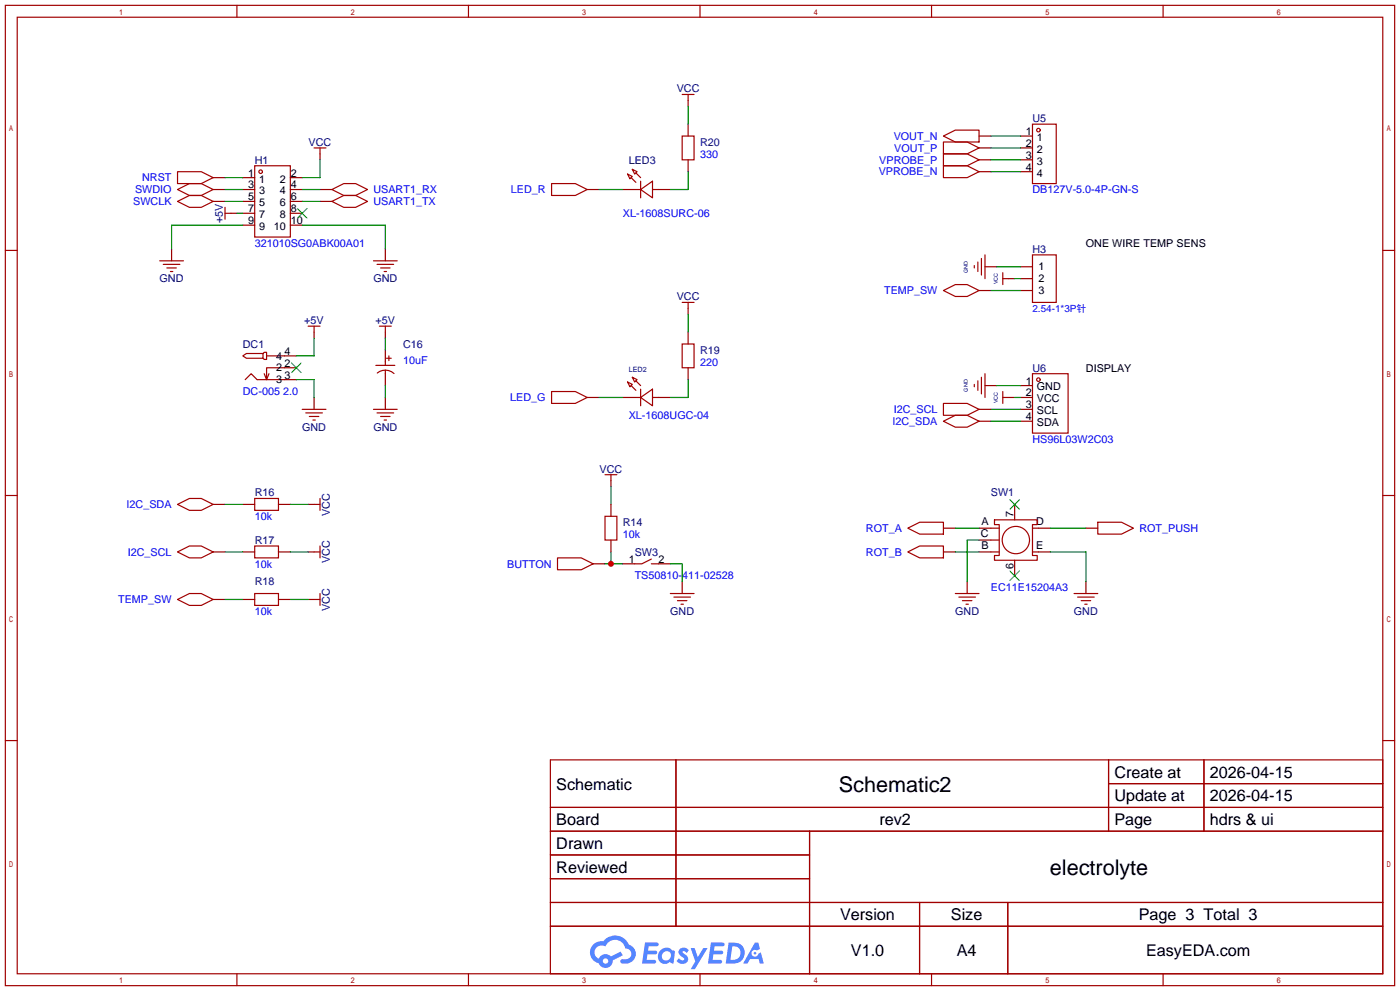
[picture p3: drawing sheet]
<svg xmlns="http://www.w3.org/2000/svg" width="299mm" height="212mm" viewBox="0 0 299 212" stroke-linecap="round" stroke-linejoin="round" font-family="sans-serif">
<g fill="none" stroke="#a10000" stroke-width=".25">
<path d="M1.1 1.1h297.2v209.6h-297.2zM3.7 3.7h292.1v204.5h-292.1zM50.7 1.1v2.6M100.2 1.1v2.6M149.7 1.1v2.6M199.3 1.1v2.6M248.8 1.1v2.6M1.1 53.5h2.6M295.8 53.5h2.5M1.1 105.9h2.6M295.8 105.9h2.5M1.1 158.3h2.6"/>
<path d="M295.8 158.3h2.5M117.7 162.4h178.1v45.8h-178.1zM117.7 172.6h178.1M117.7 177.7h178.1M144.6 162.4v35.6M173.2 177.7v30.5M237.1 162.4v15.3M237.1 167.5h58.7M257.5 162.4v15.3M117.7 182.8h55.5M117.7 192.9h178.1M117.7 187.8h55.5"/>
<path d="M117.7 198h178.1M196.7 192.9v15.3M215.6 192.9v15.3M50.7 208.2v2.5M100.2 208.2v2.5M149.7 208.2v2.5M199.3 208.2v2.5M248.8 208.2v2.5"/>
</g>
<g fill="#5487ff">
<path d="M145.5 202.8a1.3 1.3 0 0 1 1.8 .3l-.4 .6a.54 .54 0 0 0-.9-.2l.1 .2a1.28 1.28 0 0 1 .8 2 1.53 1.53 0 0 1-2.2-.3l.5-.6 .8 .5a.31 .31 0 0 0 .4-.3 .31 .31 0 0 0-.3-.3 1.12 1.12 0 0 1-.6-1.9z"/>
<path d="M147.7 202.7h.9l.7 1.9 1.1-1.9h.9l-2.7 4.5h-.9l1-1.7z"/>
<path d="M138 201.5h1.6a1.31 1.31 0 0 1 1.2 .2 .4 .4 0 0 1-.3 .6h-1.8l-.1 .9h1.6a.4 .4 0 0 1 .4 .4 .4 .4 0 0 1-.4 .4h-1.7l-.2 1.2h1.4a.46 .46 0 0 1 .5 .1 .46 .46 0 0 1 .1 .5l-.3 .2h-2.7z"/>
<path d="M152.1 201.5h1.6a1.32 1.32 0 0 1 1.3 .2 .39 .39 0 0 1-.4 .6h-1.7l-.2 .9h1.7a.4 .4 0 0 1 .3 .4 .4 .4 0 0 1-.4 .4h-1.7l-.2 1.2h1.4a.46 .46 0 0 1 .5 .1 .46 .46 0 0 1 .1 .5l-.3 .2h-2.7z"/>
<path d="M161.5 201.5h.7l.4 1.3-.7 .4a.75 .75 0 0 0-1.1 .3 .75 .75 0 0 0 .5 1 .75 .75 0 0 0 .9-.6l.6-.3 .6 2.4h-.9l-.2-1h-1.9l-.5 1h-.9z"/>
<path d="M155.9 201.5l-.7 4.5h1.5a2.27 2.27 0 0 0 2.6-2.3 2.27 2.27 0 0 0-2.7-2.2zM156.6 202.3a1.5 1.5 0 0 1 1.8 1.5 1.5 1.5 0 0 1-1.9 1.4h-.3z"/>
<path d="M141.3 203.1a1.6 1.6 0 0 0-.3 2.3 1.6 1.6 0 0 0 2.3 .2l.8 .4 .3-2.5-.2-.3h-.4a1.58 1.58 0 0 0-2.5-.1zM141.9 203.6a.98 .98 0 0 1 1.6 .5 .98 .98 0 0 1-1.1 1.2 .94 .94 0 0 1-.8-.6 .94 .94 0 0 1 .3-1.1z"/>
<path d="M126.9 201.9a2.37 2.37 0 0 0 1.2 4 1.54 1.54 0 0 0 1.7 1 1.54 1.54 0 0 0 1.3-1.6l2.1-1.1-.5-.8-2 1.1a1.57 1.57 0 0 0-2.6 .4 1.5 1.5 0 0 1-.8-2.1 1.5 1.5 0 0 1 2.2-.5 2.23 2.23 0 0 1 2.3-1.4 2.23 2.23 0 0 1 2 1.8 1.16 1.16 0 0 1 1.2 1.1 1.16 1.16 0 0 1-1 1.3h-.7a.47 .47 0 0 0-.6 .3 .47 .47 0 0 0 .4 .6 2.17 2.17 0 0 0 2.5-1 2.17 2.17 0 0 0-.3-2.7l-.8-.4a3.2 3.2 0 0 0-5.4-.7l-1.2 .1zM129 205.4a.58 .58 0 0 1 1.1 0 .58 .58 0 0 1-1.1 0z"/>
<circle cx="161.5" cy="203.8" r=".28"/>
</g>
<g fill="none" stroke="#a10000" stroke-width=".25">
<path d="M38 36.7h5.1l2.5 1.3-2.5 1.2h-5.1zM54.5 35.4h7.6v15.3h-7.6zM67.2 31.6h2.5M68.5 31.6v1.3M201.8 32.9h5.1l2.5 1.3-2.5 1.2h-5.1zM201.8 35.4h5.1l2.5 1.3-2.5 1.3h-5.1zM201.8 30.4h5.1l2.5 1.2-2.5 1.3h-5.1zM201.8 29.1l2.5-1.3h5.1v2.6h-5.1zM220.9 26.5h5v12.7h-5zM38 43.1l2.5-1.3h2.6l2.5 1.3-2.5 1.2h-2.6zM38 40.5l2.5-1.3h2.6l2.5 1.3-2.5 1.3h-2.6zM71 43.1l2.5-1.3h2.6l2.5 1.3-2.5 1.2h-2.6z"/>
<path d="M71 40.5l2.5-1.3h2.6l2.5 1.3-2.5 1.3h-2.6zM79.9 55.8h5.1M80.6 56.5h3.6M81.4 57.3h2M82.2 58h.5M51.9 76.1l.8-.5h3.6v1h-3.6zM56.3 75.6l.2-.3h.5v1.5h-.5l-.2-.2M57 76.1h3.8M57.5 79.9l-.5 1.3M60.8 78.6h-3.8v2.6l-.5-1.3M65.9 69.7h2.6M67.2 69.7v1.3"/>
<path d="M220.9 79.9h7.6v12.7h-7.6zM52.5 81.2l1.2-1.3 1.3 1.3h5.8M64.6 87.5h5.1M65.4 88.3h3.6M66.2 89h2M66.9 89.8h.5M119.3 119.3h5l2.6 1.2-2.6 1.3h-5zM129.4 101.5h2.6M130.7 101.5v1.2M194.2 112.9l2.5-1.3h5.1v2.6h-5.1zM194.2 118l2.5-1.3h5.1v2.6h-5.1zM212 118h1.7"/>
<path d="M212 112.9h1.7M212 115.4h1.7M212.7 111.1h9.2v1h-1v6.6h1v1.1h-9.2v-1.1h1v-6.6h-1zM220.9 118h1.2M220.9 112.9h1.2M234.8 111.6h5.1l2.5 1.3-2.5 1.3h-5.1zM204.3 126.9h5.1M205.1 127.6h3.6M205.9 128.4h2M206.6 129.2h.5M229.7 126.9h5.1M230.5 127.6h3.6"/>
<path d="M231.3 128.4h2M232 129.2h.5"/>
<circle cx="55.8" cy="36.7" r=".38"/>
<circle cx="222.1" cy="27.8" r=".38"/>
<circle cx="222.1" cy="81.2" r=".38"/>
<circle cx="217.3" cy="115.4" r="2.92"/>
</g>
<g fill="none" stroke="#870000" stroke-width=".25">
<path d="M45.6 38h2.5M51.9 38h2.6M62.1 38h2.5M68.5 32.9v1.3M209.4 29.1h2.6M209.4 31.6h2.6M209.4 34.2h2.6M209.4 36.7h2.6M218.3 29.1h2.6M218.3 31.6h2.6M218.3 34.2h2.6M218.3 36.7h2.6"/>
<path d="M45.6 40.5h2.5M45.6 43.1h2.5M51.9 48.1h2.6M51.9 40.5h2.6M51.9 45.6h2.6M51.9 43.1h2.6M62.1 48.1h2.5M62.1 40.5h2.5M62.1 45.6h2.5M62.1 43.1h2.5M68.5 40.5h2.5M68.5 43.1h2.5"/>
<path d="M82.4 53.2v2.6M60.8 76.1h2.6M60.8 78.6h2.6M67.2 71v1.3M60.8 81.2h2.6M67.2 85v2.5M218.3 82.4h2.6M218.3 85h2.6M218.3 87.5h2.6M218.3 90h2.6M130.7 102.7v1.3M201.8 118h2.5"/>
<path d="M201.8 112.9h2.5M209.4 118h2.6M209.4 112.9h2.6M209.4 115.4h2.6M217 107.8v3.3M217 119.8v3.3M222.1 118h2.6M222.1 112.9h2.6M232.3 112.9h2.5M126.9 120.5h2.5M206.9 124.3v2.6M232.3 124.3v2.6"/>
</g>
<path d="M63.6 44.6l2.1 2M65.7 44.6l-2.1 2M62.4 77.6l2 2M64.4 77.6l-2 2M216 106.8l2.1 2M218.1 106.8l-2.1 2M216 122l2.1 2.1M218.1 122l-2.1 2.1" fill="none" stroke="#3c3" stroke-width=".25"/>
<g fill="none" stroke="#008700" stroke-width=".25">
<path d="M48.1 38h3.8M68.5 34.2v3.8h-3.9M48.1 40.5h3.8M48.1 43.1h3.8M64.6 48.1h17.8v5.1M64.6 40.5h3.9M64.6 43.1h3.9M67.2 72.3v3.8h-3.8M63.4 81.2h3.8v3.8M130.7 118v2.5M204.3 112.9h5.1M204.3 118h5.1"/>
<path d="M209.4 115.4h-2.5v8.9M224.7 112.9h7.6M224.7 118h7.6v6.3M129.4 120.5h3.8"/>
</g>
<circle cx="130.7" cy="120.5" r=".63" fill="#c00"/>
<g fill="none" stroke="#008700" stroke-width=".25">
<path d="M147.2 22.7v3.8M147.2 36.7v3.8h-3.8M212 29.1h6.3M212 31.6h6.3M212 34.2h6.3M212 36.7h6.3M50.7 45.6h1.2M51.9 48.1h-15.2v5.1M128.1 40.5h5.1M213.2 57h5.1M217 59.6h1.3M82.4 72.3v2.5"/>
<path d="M147.2 67.2v3.8M212 62.1h6.3M82.4 82.4v2.6M128.1 85h5.1M147.2 81.2v3.8h-3.8M212 90h6.3M212 87.5h6.3M213.2 82.4h5.1M217 85h1.3M48.1 107.8h3.8M48.1 118h3.8M62.1 107.8h3.8"/>
<path d="M62.1 118h3.8M130.7 104v3.8M48.1 128.1h3.8M62.1 128.1h3.8M143.4 120.5h2.5v3.8"/>
</g>
<g fill="none" stroke="#870000" stroke-width=".25">
<path d="M147.2 21.5v1.2M147.2 26.5v2.6M147.2 34.2v2.5M36.7 53.2v2.6M49.4 45.6h1.3M125.6 40.5h2.5M133.2 40.5h2.6M140.8 40.5h2.6M210.7 57h2.5M215.8 59.6h1.2M218.3 57h2.6M218.3 59.6h2.6"/>
<path d="M82.4 71v1.3M82.4 74.8v2.5M82.4 79.9v2.5M147.2 65.9v1.3M147.2 71v2.5M147.2 78.6v2.6M209.4 62.1h2.6M218.3 62.1h2.6M82.4 85v2.5M125.6 85h2.5M133.2 85h2.6M140.8 85h2.6"/>
<path d="M209.4 90h2.6M209.4 87.5h2.6M210.7 82.4h2.5M215.8 85h1.2M45.6 107.8h2.5M45.6 118h2.5M51.9 107.8h2.6M51.9 118h2.6M59.6 107.8h2.5M59.6 118h2.5M65.9 107.8h1.3M65.9 118h1.3"/>
<path d="M130.7 107.8v2.6M130.7 115.4v2.6M45.6 128.1h2.5M51.9 128.1h2.6M59.6 128.1h2.5M65.9 128.1h1.3M133.2 120.5h2.6M140.8 120.5h2.6M145.9 124.3v2.6"/>
</g>
<g fill="none" stroke="#a10000" stroke-width=".25">
<path d="M118 39.2h5.1l2.5 1.3-2.5 1.3h-5.1zM134.2 37.2l1.1 .5-.6 .5zM135 38l1 1M135.3 36.2l1 .5-.5 .5zM136 37l1 1M137 38.7v3.6M145.9 29.1h2.6v5.1h-2.6zM145.9 20.2h2.6M147.2 20.2v1.3M34.2 55.8h5M34.9 56.5h3.6M35.7 57.3h2"/>
<path d="M36.4 58h.6M48.1 44.3v2.6M48.1 45.6h1.3M135.8 40.5h1.2M137 40.5l2.6-1.8v3.6zM139.6 40.5h1.2M208.4 56.8v.5M209.2 56v2M209.9 55.2v3.6M210.7 54.5v5.1M214.5 58.3v2.5M214.5 59.6h1.3"/>
<path d="M220.9 54.5h5v10.1h-5zM80.4 78.1h4.1M80.7 79.7a2.74 2.74 0 0 1 3.6 .1M81.2 69.7h2.5M82.4 69.7v1.3M82.4 77.3v.8M82.4 79.1v.8M82.7 76.6h1M83.2 76.1v1M145.9 73.5h2.6v5.1h-2.6zM145.9 64.6h2.6M147.2 64.6v1.3"/>
<path d="M201.8 62.1l2.5-1.3h2.6l2.5 1.3-2.5 1.3h-2.6zM210.7 79.9v5.1M79.9 87.5h5.1M80.6 88.3h3.6M81.4 89h2M82.2 89.8h.5M118 83.7h5.1l2.5 1.3-2.5 1.2h-5.1zM134.2 81.7l1.1 .5-.6 .5zM135 82.4l1 1M135.3 80.6l1 .6-.5 .5zM135.8 85h1.2M136 81.4l1 1"/>
<path d="M137 85l2.6-1.8v3.5zM137 83.2v3.5M139.6 85h1.2M201.8 90l2.5-1.2h2.6l2.5 1.2-2.5 1.3h-2.6zM201.8 86.2h5.1l2.5 1.3-2.5 1.3h-5.1zM208.4 82.2v.5M209.2 81.4v2M209.9 80.6v3.6M214.5 83.7v2.5M214.5 85h1.3M38 107.8l2.5-1.2h2.6l2.5 1.2-2.5 1.3h-2.6zM38 118l2.5-1.3h2.6l2.5 1.3-2.5 1.3h-2.6z"/>
<path d="M54.5 106.6h5.1v2.5h-5.1zM54.5 116.7h5.1v2.6h-5.1zM67.2 107.8h1.3M67.2 118h1.3M68.5 106.6v2.5M68.5 116.7v2.6M129.4 110.4h2.6v5h-2.6zM139.3 119.5l-2 1h-1.5M38 128.1l2.5-1.2h2.6l2.5 1.2-2.5 1.3h-2.6zM54.5 126.9h5.1v2.5h-5.1zM67.2 128.1h1.3M68.5 126.9v2.5"/>
<path d="M139.3 120.5h1.5M143.4 126.9h5.1M144.1 127.6h3.6M144.9 128.4h2M145.7 129.2h.5"/>
</g>
<g font-size="4.6">
<text x="179.4" y="169.4">Schematic2</text>
<text x="224.6" y="187.1">electrolyte</text>
</g>
<g font-size="3.5">
<text x="238.4" y="166.2">Create at</text>
<text x="258.8" y="166.2">2026-04-15</text>
<text x="119" y="168.8">Schematic</text>
<text x="238.4" y="171.3">Update at</text>
<text x="258.8" y="171.3">2026-04-15</text>
<text x="119" y="176.4">Board</text>
<text x="188.1" y="176.4">rev2</text>
<text x="238.4" y="176.4">Page</text>
<text x="258.8" y="176.4">hdrs &amp; ui</text>
<text x="119" y="181.5">Drawn</text>
<text x="119" y="186.6">Reviewed</text>
<text x="179.7" y="196.7">Version</text>
<text x="203.4" y="196.7">Size</text>
<text x="243.6" y="196.7">Page 3 Total 3</text>
<text x="182" y="204.3">V1.0</text>
<text x="204.7" y="204.3">A4</text>
<text x="245.1" y="204.3">EasyEDA.com</text>
</g>
<g font-size="2.3" fill="#000080">
<text x="144.8" y="19.7">VCC</text>
<text x="220.9" y="26.1">U5</text>
<text x="54.5" y="35">H1</text>
<text x="66" y="31.2">VCC</text>
<text x="134.5" y="35">LED3</text>
<text x="149.7" y="31.2">R20</text>
<text x="47.7" y="47.7" transform="rotate(-90 47.7 47.7)">+5V</text>
<text x="220.9" y="54">H3</text>
<text x="34.1" y="60.4">GND</text>
<text x="79.9" y="60.4">GND</text>
<text x="144.8" y="64.2">VCC</text>
<text x="65.1" y="69.3">+5V</text>
<text x="80.3" y="69.3">+5V</text>
<text x="51.9" y="74.3">DC1</text>
<text x="86.2" y="74.3">C16</text>
<text x="149.7" y="75.6">R19</text>
<text x="220.9" y="79.4">U6</text>
<text x="64.6" y="92.1">GND</text>
<text x="79.9" y="92.1">GND</text>
<text x="128.2" y="101">VCC</text>
<text x="54.5" y="106.1">R16</text>
<text x="212" y="106.1">SW1</text>
<text x="70.5" y="110.3" transform="rotate(-90 70.5 110.3)">VCC</text>
<text x="133.2" y="112.4">R14</text>
<text x="54.5" y="116.3">R17</text>
<text x="135.8" y="118.8">SW3</text>
<text x="54.5" y="125.1">R18</text>
<text x="70.5" y="120.4" transform="rotate(-90 70.5 120.4)">VCC</text>
<text x="70.5" y="130.6" transform="rotate(-90 70.5 130.6)">VCC</text>
<text x="143.4" y="131.5">GND</text>
<text x="204.3" y="131.5">GND</text>
<text x="229.7" y="131.5">GND</text>
</g>
<g font-size="2.3" fill="#00f">
<text x="191.2" y="29.9">VOUT_N</text>
<text x="149.7" y="33.7">330</text>
<text x="188.1" y="35">VPROBE_P</text>
<text x="191.3" y="32.4">VOUT_P</text>
<text x="28.9" y="41.3">SWDIO</text>
<text x="30.4" y="38.8">NRST</text>
<text x="79.9" y="41.3">USART1_RX</text>
<text x="109.3" y="41.3">LED_R</text>
<text x="188" y="37.5">VPROBE_N</text>
<text x="220.9" y="41.3">DB127V-5.0-4P-GN-S</text>
<text x="28.5" y="43.9">SWCLK</text>
<text x="79.9" y="43.9">USART1_TX</text>
<text x="133.2" y="46.4">XL-1608SURC-06</text>
<text x="54.5" y="52.8">321010SG0ABK00A01</text>
<text x="189.1" y="62.9">TEMP_SW</text>
<text x="86.2" y="77.9">10uF</text>
<text x="149.7" y="78.2">220</text>
<text x="51.9" y="84.5">DC-005 2.0</text>
<text x="109.1" y="85.8">LED_G</text>
<text x="134.5" y="89.6">XL-1608UGC-04</text>
<text x="191.2" y="88.3">I2C_SCL</text>
<text x="190.9" y="90.9">I2C_SDA</text>
<text x="220.9" y="94.7">HS96L03W2C03</text>
<text x="27.1" y="108.6">I2C_SDA</text>
<text x="54.5" y="111.2">10k</text>
<text x="185.2" y="113.7">ROT_A</text>
<text x="243.7" y="113.7">ROT_PUSH</text>
<text x="27.3" y="118.8">I2C_SCL</text>
<text x="133.2" y="115">10k</text>
<text x="185.2" y="118.8">ROT_B</text>
<text x="54.5" y="121.3">10k</text>
<text x="108.5" y="121.3">BUTTON</text>
<text x="135.8" y="123.9">TS50810-411-02528</text>
<text x="25.3" y="129">TEMP_SW</text>
<text x="54.5" y="131.5">10k</text>
<text x="212" y="126.4">EC11E15204A3</text>
</g>
<g font-size="2.3">
<text x="219.4" y="28.9">1</text>
<text x="219.4" y="31.4">2</text>
<text x="219.4" y="33.9">3</text>
<text x="221.8" y="30.1">1</text>
<text x="221.8" y="32.7">2</text>
<text x="221.8" y="35.2">3</text>
<text x="53.1" y="37.7">1</text>
<text x="53.1" y="40.3">3</text>
<text x="55.4" y="39">1</text>
<text x="55.4" y="41.6">3</text>
<text x="59.9" y="41.6">4</text>
<text x="59.9" y="39">2</text>
<text x="62.2" y="40.3">4</text>
<text x="62.2" y="37.7">2</text>
<text x="219.4" y="36.5">4</text>
<text x="221.8" y="37.7">4</text>
<text x="53.1" y="42.8">5</text>
<text x="53.1" y="45.4">7</text>
<text x="53.1" y="47.9">9</text>
<text x="55.4" y="44.1">5</text>
<text x="55.4" y="46.6">7</text>
<text x="59.9" y="46.6">8</text>
<text x="59.9" y="44.1">6</text>
<text x="62.2" y="47.9">10</text>
<text x="62.2" y="45.4">8</text>
<text x="62.2" y="42.8">6</text>
<text x="55.4" y="49.2">9</text>
<text x="58.6" y="49.2">10</text>
<text x="232.3" y="52.8">ONE WIRE TEMP SENS</text>
<text x="222.1" y="57.8">1</text>
<text x="222.1" y="62.9">3</text>
<text x="222.1" y="60.3">2</text>
<text x="59" y="76.9">4</text>
<text x="60.8" y="75.8">4</text>
<text x="59" y="81.9">3</text>
<text x="59" y="79.4">2</text>
<text x="60.8" y="80.9">3</text>
<text x="60.8" y="78.4">2</text>
<text x="219.4" y="82.2">1</text>
<text x="221.8" y="83.5">GND</text>
<text x="232.3" y="79.4">DISPLAY</text>
<text x="219.4" y="84.7">2</text>
<text x="219.4" y="87.3">3</text>
<text x="219.4" y="89.8">4</text>
<text x="221.8" y="86">VCC</text>
<text x="221.8" y="88.5">SCL</text>
<text x="221.8" y="91.1">SDA</text>
<text x="209.9" y="112.2">A</text>
<text x="216.8" y="110.6" transform="rotate(-90 216.8 110.6)">7</text>
<text x="221.6" y="112.2">D</text>
<text x="209.8" y="114.7">C</text>
<text x="209.9" y="117.3">B</text>
<text x="221.6" y="117.3">E</text>
<text x="134.5" y="120.3">1</text>
<text x="140.8" y="120.3">2</text>
<text x="216.8" y="121.6" transform="rotate(-90 216.8 121.6)">6</text>
</g>
<text font-size="2.1" fill="#00f" x="220.9" y="66.8">2.54-1*3P针</text>
<text font-size="1.6" fill="#000080" x="134.5" y="79.4">LED2</text>
<g font-size="1.2" fill="#000080">
<text x="207.1" y="58.3" transform="rotate(-90 207.1 58.3)">GND</text>
<text x="213.4" y="60.8" transform="rotate(-90 213.4 60.8)">VCC</text>
<text x="207.1" y="83.7" transform="rotate(-90 207.1 83.7)">GND</text>
<text x="213.4" y="86.2" transform="rotate(-90 213.4 86.2)">VCC</text>
</g>
</svg>
